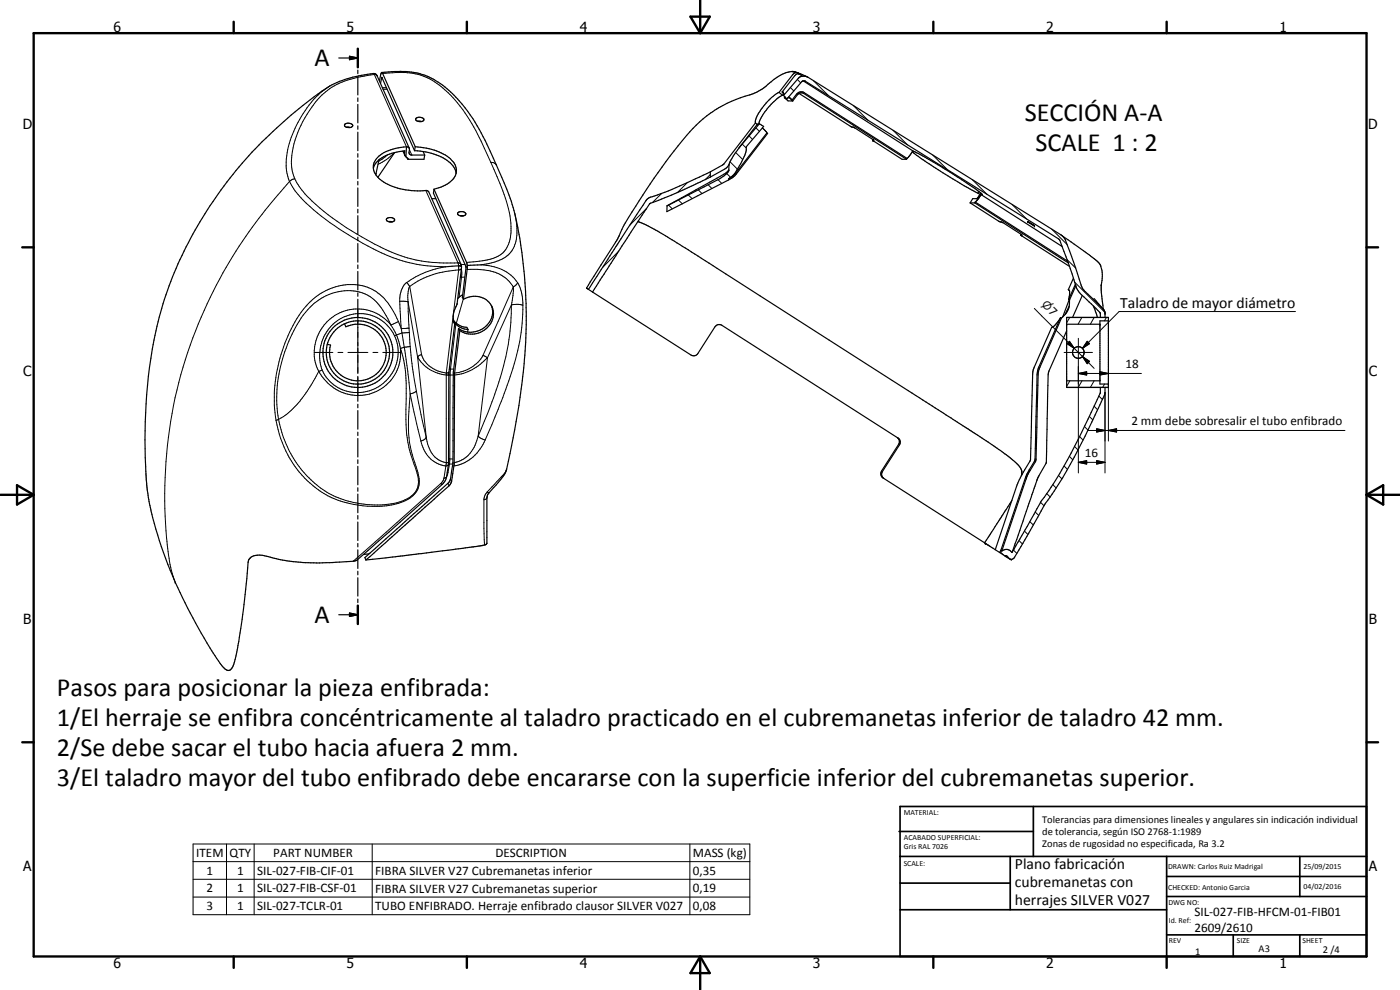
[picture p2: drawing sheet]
<svg xmlns="http://www.w3.org/2000/svg" width="420mm" height="297mm" viewBox="0 0 420 297" stroke-linecap="round" stroke-linejoin="round" font-family="sans-serif">
<g fill="none" stroke="#000" stroke-width=".35">
<path d="M101.7 17.4h5.7M104.9 16.9l2.5 .5-2.5 .5zM107.4 14.6v5.6M103.5 37.3a1.56 1.56 0 0 1 2.4 .5 1.57 1.57 0 0 1-2.5-.3zM104 38.2l1.1 .1M107.4 21v1.1M107.4 23v5.5M107.4 29.4v1M107.4 31.3v5.6M107.4 37.8v1M107.4 39.7v5.5M114.5 21.8l-.6 2.5"/>
<path d="M114.5 21.8l.3 .3 9.8 21.9M114.5 21.8l3-.3a21.2 21.2 0 0 1 19.3 7.7 58.4 58.4 0 0 1 11.3 18.3l2.5 5.7a71.2 71.2 0 0 1 6.1 23.6 169.4 169.4 0 0 1-3.2 56.9l-1.7 7.9-1.5 2.3-4 4.7-.2 .7v13.7a5 5 0 0 1-3.4 1l-32.9 4M114.6 23.3l9.8 21.9M114.6 23.2l-.4 1.8M114.6 23.2v.1M114.8 26.3h1.2M124.9 35.5a1.92 1.92 0 0 1 2.3 .2 1.01 1.01 0 0 1-1.6 .7l-.8-.3zM125.4 36.4h1.1M226.7 36.9l-9.5 12.4-4 2.3M226.7 36.9l.5 .4M227.7 37.2l-.4 .1-5.6 7.2M227.9 37.1l1.3 .8-5.2 6.1a13.2 13.2 0 0 1-2.9 7l-1.1 1.6-1.3 1"/>
<path d="M227.9 37.1l-7.2 8.8-1.3 2.1-.6 1.4M227.9 37.1l-.2 .1M228.8 38.4l1.4 1.5M230.2 39.9l.2 .1-9.5 12.3-1.1 1-1.1 .7M230.2 39.9l-9.4 12-2.1 1.7M233.8 27.7l1.1 .9M233.8 27.7l-.3 .2a16.2 16.2 0 0 0-5.4 5.4 5.4 5.4 0 0 0-1.4 3.6M234.8 27.6h.1M234.8 27.6l.4 .5M234.9 28.6a16.4 16.4 0 0 0-7.2 8.6M234.9 27.6l.3 .5M234.9 27.6l.2 .2"/>
<path d="M235.2 28.7l.9 1.1 4.6-5.4 .9-.1 76 47.3 .5 .5 2.5 6.7 2.3 7M235.2 28.1l-.3 .5M235.2 28.1v.6M235.4 29.3l1.1 1h1.4M235.4 29.3l.4 .1M235.6 29.1l-.2 .2M236.5 29.4h.1M236.5 29.3v.1M236.7 29.1l.7 .6zM237.4 29.7l.2 .4M237.6 30.1l1.5-1.9a1.73 1.73 0 0 1 2.3-.4l30.8 19.7M237.6 30.1l.3 .2"/>
<path d="M237.7 21.5h.3M237.9 30.3l1.8-2.2 .5-.2 1 .2 30.9 19.7M238 21.5l1.6 .4M238.8 21.8l1.2 .3M238.8 21.8a5.1 5.1 0 0 0-4.3 .6l-2.7 1.8a16.7 16.7 0 0 1-6.9 4.3 37.4 37.4 0 0 0-20.1 13.7 199.4 199.4 0 0 0-18.2 26.6l-1.5 3.4-9 14.2 .5 .4M238.8 21.8l-.9 .6-4.1 5.3M239.6 22.1l1.1 .6M239.8 28l15.5 10 1.3 .4 5.4 3.5M240 22.1h-.8l-.7 .6-3.7 4.9M240 22.1l2.3 1M241.1 24.3l32.8 21M242 22.9h-1.2l-.9 .3-4.7 5.5"/>
<path d="M242.1 23l76.7 47.7 .9 1.2 5.2 14.7 6.6 6.7M107.4 46.1v1.1M107.4 48v5.6M107.4 54.4v1.1M107.4 56.4v5.5M113.7 47.9l-.9 4.6M118.4 45.8l-5 7.4M120.9 45.3l.6 1.4M121.8 47l.4 .4M121.8 47a1.66 1.66 0 0 1-.3-1.7 11.9 11.9 0 0 0-8.9 3.9l-.6 1.3M122 44.1l.6 .1 .2 .3M122 44.1l-.2 2.9"/>
<path d="M122 44.1a12.8 12.8 0 0 0-9 3.5 4.2 4.2 0 0 0 1.1 6.2 20.2 20.2 0 0 0 14.1 3.4l.5 .4 9.8 22.4M122.2 47.4l.3 .1-.1 .3M122.2 47.4l.2 .4M122.8 44.5v1.3l.4 .6 4.3 .1M122.8 44.5l-9.6-21.7-.5-.6a5 5 0 0 0-3.4 .3l-4.2 .9a22.5 22.5 0 0 0-6.1 2.4 124.6 124.6 0 0 0-50.1 65.3 145.8 145.8 0 0 0-5.1 50.9v1.1a76.6 76.6 0 0 0 5.3 22.7 156.6 156.6 0 0 0 15.4 30.9 10.4 10.4 0 0 0 3.9 4.5 2.37 2.37 0 0 0 1.9-2.4l1-4.4 1.4-8.6 1.8-17a2.76 2.76 0 0 1 3.3-2.3l1 .1a61.8 61.8 0 0 0 23 2.1l4.2-.3 1.1-.3 25.9-23 .7-1.1 .3-.9 .6-4 .1-13.5a121.5 121.5 0 0 1 1.8-28.4M124.4 45.2a15.7 15.7 0 0 1 11.5 4.5l.8 1.4 .2 .9M124.6 44l-.2 1.2M124.6 44a15.9 15.9 0 0 1 11.4 4.5 4.2 4.2 0 0 1-1.3 6.4l-2.3 1.2-2.2 .7M127 45.5l.5 1M127.5 46.5l-.3 1.3h-4.8M129.6 59.6h1.2M130.2 56.8l-.1 1.2 9.8 22-1.1 9.3 .3 .5"/>
<path d="M130.2 56.8l9.8 21.9 .2 .9M213.2 53.1l-8.3 4-9.9 4-17.2 26.5M213.2 51.6v1.5M213.2 51.6a145.2 145.2 0 0 1-18.7 8l-3.4 4.8-14.5 22.4M218.7 54l-18.6 9.5 .1-1.7M218.7 53.6v.4M218.7 51l-.1 .1a8.5 8.5 0 0 1-3.4 2.4l-15 8.3M218.8 49.4l-.9 1.1-4.7 2.6M218.8 49.4l-.1 1.7a6.9 6.9 0 0 1-3.7 3l-14.8 7.7M261.9 42.1l8.8 5.7h1.4M261.9 42.1h.1M262 41.9l.2 .2h-.3"/>
<path d="M262 41.9l-.1 .2M272.2 47.5l-.1 .3M273.8 45.6l2.7 2 6.5 4.3 6.4 3.9 4.1 2.2M273.9 45.3l8.3 4.6 11.6 7.6M273.9 45.3l-1.7 2.2M293.5 58l.6 .3M293.8 57.4l-.3 .6M293.8 57.5l.5 .4M294.3 57.9l-1.1 1.7h-1.3l-.7 1.3M294.3 57.9l.5 .5M294.4 58.4l24.4 15.6M294.4 58.4l.4 .1"/>
<path d="M294.4 58.4l-1.2 1.8M294.5 58.1l-1.3 2.1M294.8 58.4v.1M107.4 62.8v1.1M107.4 64.7v5.6M107.4 71.2v1M107.4 73.1v5.6M107.4 79.5v1.1M116.2 65.4a1.49 1.49 0 0 1 2.2 .7 1.55 1.55 0 0 1-2.5-.3zM117.3 66.5l-.3 .1M117.3 66.5h.4M117.3 66.5h-.7"/>
<path d="M137.4 63.8a1.71 1.71 0 0 1 2.4 .3 1.44 1.44 0 0 1-2.5 0zM138 64.7l1.1 .1M138.4 79.9l-.8-.1-3.9 .3M138.4 79.9h.1M138.5 79.9v.1M140.2 79.6l-1.1 10.2M144.3 79.5l-4.1 .1M191.4 66.5a67.8 67.8 0 0 1 13.4 7.4l89.3 57.1a67.2 67.2 0 0 1 11.9 9l.7 1.4-.1 1.2M291.2 60.9l8.5 5.4 1.4 .5 5.4 3.6M291.2 60.9h1.4M292.6 60.9l28 18M292.7 60.6l27.7 17.8"/>
<path d="M292.7 60.6l-.1 .3M293.2 60.2l-.5 .4M306.4 70.5l14.6 9.4M306.5 70.4l.2 .1h-.3M306.5 70.4l-.1 .1M308.4 66.5l2.1 1.2M308.4 66.5l2.1 1.3M308.4 66.5h.1M310.5 67.7v.1M318.5 70.5l6.7 4.7a18.4 18.4 0 0 1 5.2 4.6 10.3 10.3 0 0 1 .1 5.7l.6 7.3M103.4 97.2l.4 .8a8.5 8.5 0 0 1 12 6 8.5 8.5 0 0 1-8.6 10.2 8.5 8.5 0 0 1-8-10.7l-1-.2M107.4 81.4v5.6"/>
<path d="M107.4 87.9v1M107.4 89.8v5.5M107.4 96.2v1.1M107.4 98.2v5.5M136.1 96.1l.7 .8 1.2 .8 2.1 .5 .4 .6M136.2 96.6l.2 .2a5.1 5.1 0 0 0 4.1 2M136.3 96.7l.1 .4M136.4 97.1l.1 .1M137.6 98.6l.4 .6M137.6 98.6l-1.6 13v23.9a28.8 28.8 0 0 1-.8 8.3l-.6 1.1-25.1 22.4 .3 .7M138 99.2l-1.6 12.7-.1 27.7-.9 5.2-.7 1-24.9 22.2M138.5 80l-1.3 11.1a7.3 7.3 0 0 0-.8 6"/>
<path d="M138.8 88.4l-1.4 1.2M139.1 89.8a5.7 5.7 0 0 1 6-.3 5.7 5.7 0 0 1 3 5.2 6.6 6.6 0 0 1-10.1 4.5M140.5 98.8l-.1 .8M147.5 91.7a6.4 6.4 0 0 1-7.9 7.8l-2-.9M176.6 86.8l1.2 .8M177.8 87.6l29.6 19a1.49 1.49 0 0 0 2.1-.6l5.1-8 .6-.5h1.2l53.1 33.9M318.3 95.3l-6.9 16-.8 26.8-2.6 4.4-7.6 22.6M318.3 95.3l-.3 .5a5.6 5.6 0 0 1-2.4 2.4l-5.6 13.3-.8 26.6-2.7 4.7-1.2 2.7-6.6 19.4M318.3 95.3l.2 .2M318.5 95.5l-6.8 15.8-.8 26.7-1.8 3.2M320.1 97.3h10M320.1 95.2h12.5v21h-12.5z"/>
<path d="M320.1 99.3l-5.4 12.5-.7 26.9-2.6 4.9-7.7 22.2M320.6 86.9l.4 .5-.3 2.5M320.6 86.9l.1 .1M320.7 89.9l.3 .1M320.8 91.9l-1 2.3M320.9 89.9l-2 5.2M321 90a5.5 5.5 0 0 1-1.3 4.3l-1.2 1.2M322.1 83.5l-1.5 3.4M322.7 85.3l-2 4.6M322.9 85.8l.2 .7 1.2 1.6 5.8 5.7 .1 1.4M322.9 85.8l-1.9 4.2M324.8 88.6l-2.9 6.6"/>
<path d="M328.1 91.8l1.2 3.4M328.4 89.6l2.7 3.1M331.1 92.7l.4 .8M331.5 93.5l.1 1.7M331.5 93.5l.1 .6M332.6 96.3h-2.5v18.9h2.5M107.4 104.6v1M107.4 106.5v5.6M107.4 112.9v1.1M107.4 114.9v5.5M320.1 114.3h10M330.2 116.2v1.7a208.9 208.9 0 0 1-16.1 30.3 60.5 60.5 0 0 0-5.8 9.8l-4.6 7.8"/>
<path d="M331.6 116.2v1.8a236.3 236.3 0 0 1-15.2 29.3l-2.8 4-9.2 16.1-.8 .5M107.4 121.3v1M107.4 123.2v5.6M107.4 129.7v1M107.4 131.6v5.5M107.4 138v1.1M107.4 139.9v5.6M269.3 131.3l.2 .1M269.5 131.4a1.46 1.46 0 0 1 .2 1.9l-5.1 8a1.54 1.54 0 0 0 .6 2.3M269.5 131.4a1.46 1.46 0 0 1 .4 2.1l-5.1 8a1.5 1.5 0 0 0 .4 2.1M107.4 146.3v1.1M107.4 148.3v5.5"/>
<path d="M107.4 154.7v1M107.4 156.6v5.6M265.2 143.6l30.3 19.3M303.7 150.2l-8.2 12.7M309.1 141.2l-1 1.9-7.5 22.3M309.1 141.2h.1M107.4 163.1v1M107.4 165v5.6M107.4 171.4v1.1M107.4 173.4v5.5M107.4 179.7v1.1M110.8 166.2l-1.7 .2"/>
<path d="M295.5 162.9l.3 .2M295.7 163.1h.1M295.8 163.1h.1M295.9 163.1l2.8 1.8M298.7 164.9l1.3 .9M300 165.8l1.5 1M300.4 165.1l.2 .3M300.4 165.1l-.4 .7M300.6 165.4a2 2 0 0 1 3.1 .4M301.5 166.8h.6l1 1 .5 .1M301.5 166.8l.8 .5M302.3 167.3l1.2 .7 .1-.1"/>
<path d="M302.4 167.1l-.1 .2M101.7 184.4h5.7M104.9 183.9l2.5 .5-2.5 .6zM107.4 181.7v5.5"/>
<circle cx="107.4" cy="105.7" r="9.5"/>
<circle cx="107.4" cy="105.8" r="10.5"/>
<circle cx="323.6" cy="105.8" r="1.75"/>
</g>
<g fill="none" stroke="#000" stroke-width=".3">
<path d="M99 25.8a31.1 31.1 0 0 0-12.2 17.3 16 16 0 0 0 .1 11.3M112 22.1l.3 .3M112.3 22.4l9.7 21.7M112.3 22.4h.5l.4 .4M112.3 22.4l-1 .1a25.7 25.7 0 0 0-13.6 5.1 31.3 31.3 0 0 0-10.3 21.4l.3 2.3 .8 2.3M114.5 23.3h.1M114.8 22.1l2-.2a19.6 19.6 0 0 1 15 3.6 46.2 46.2 0 0 1 13.6 19l1.9 4.2M115 26.8h1.2M226.9 38.4l1 1M235.5 29l.7 .7M237.2 26.2l1 1.1M239.3 23.8l1 1.1"/>
<path d="M244.2 24.3l4.4 4.3M256.1 31.7l4.4 4.4M268 39.1l4.4 4.4M86.9 54.4a26.5 26.5 0 0 0 7.2 8.5 85.3 85.3 0 0 0 26.7 15.4 39.4 39.4 0 0 0 9.6 1.6l3.3 .2a27.9 27.9 0 0 0-11.6 4.7M86.9 54.4a138 138 0 0 0-36.3 112.1l.1 1a30.3 30.3 0 0 0 1.9 7.3M88.5 53.6a23.2 23.2 0 0 0 5.1 6.7 86.9 86.9 0 0 0 18.9 13 43.1 43.1 0 0 0 20.5 5.6h4.4M88.5 53.6l-.9 .3-.7 .5M112.6 52.1h.2M116.2 46.5l-2.5 1.9M118.3 45.8a14.3 14.3 0 0 1-4.9 3.5M121.2 45.3l.2 .4M122.9 45l.7 1.5"/>
<path d="M127.8 57.1l9.6 21.8M147.3 48.7l3.6 8.6a26 26 0 0 1 2 15 7.6 7.6 0 0 1-6.6 5.7l-6.3 .7M147.3 48.7l1.1 .2 .6 .7M198.5 58.1l-2.7 2.6M206.3 54.8l-2.9 2.9M206.6 58.5l1.1 1.1M209.6 57l1.1 1.1M212.5 55.4l1.1 1.2M213.2 52.4l-1.5 1.5M215.5 53.9l1.1 1.1M218.1 52.1l1.2 1.1M219.1 48.6l2.2 2.2"/>
<path d="M220.8 45.8l2.1 2.1M222.7 43.2l1.3 1.2M224.8 40.8l1 1M279.9 46.5l4.4 4.4M291.8 53.9l4.4 4.4M137.4 78.9l.9 .4M137.4 78.9l.3 2.1M138.3 79.4h1.3M154.5 64.1a14.1 14.1 0 0 1-.8 10.9 11 11 0 0 1-8.3 4.3l-1.1 .2a13.6 13.6 0 0 1 11.1 5.3M185.6 75.4l-4.7 4.8M194 62.6l-5 5M200.6 61.6l1.1 1.1"/>
<path d="M203.6 60l1.2 1.1M303.7 61.3l4.4 4.4M315.6 68.7l4.7 4.7M320.2 77.9l2.6 2.5M107.4 92.8v5.5M107.4 99.7v1.6M117.3 97.5a17.8 17.8 0 0 0-6.6-8.7 15 15 0 0 0-18.3 4.1 43 43 0 0 0-8.8 33M117.3 97.5l1.7 3M117.3 97.5a13 13 0 0 0-15.5-3.5 13 13 0 0 0-7.3 14.1l1.2 3.3M119.6 96.5a17.7 17.7 0 0 0-8.9-10.1 13.4 13.4 0 0 0-6.5-1 19.9 19.9 0 0 0-15.7 11.2 46.5 46.5 0 0 0-5.7 29.5M119.6 96.5l.8 2.1M119.6 96.5l-2.3 1"/>
<path d="M120 90.4l.4 8.2M120 90.4l2.5 .2M120.4 98.6l.9 5.6M122.1 84.8a6.8 6.8 0 0 0-2.1 5.6M122.1 84.8l.9 1.1M122.5 90.6l.3 7.9M122.5 90.6l2.8 16.6M122.8 98.5l.3 5.4M122.8 98.5l-2.4 .1M122.8 99.8l-2.2 .1-1.6 .6M123 85.9l-.2 .2a9 9 0 0 0-.3 4.5M123 85.9l3.5 20.5"/>
<path d="M136.8 97.3l-1.7 14.8-.2 27.1M137.7 81l-3.8 30.9M137.7 81a27 27 0 0 0-14.7 4.9M138.2 83.2h.3M138.5 80.5v2.7M138.5 80.7l-.8 .3M138.5 83.2l-.7 6M139.1 89.7l-2.2 7.3M139.5 83.1l-1 .1M140.2 80.9a16.6 16.6 0 0 1 11.4 2.4l1 .9 1.4 1.9M153.5 91.5l2-.2 1.4 .3M153.5 91.5a68.5 68.5 0 0 1-1.5 14.3 126.3 126.3 0 0 1-8.5 25.1"/>
<path d="M153.5 91.5l-7.2 15.9M154 86.1v2.6l-.5 2.8M154 86.1l-9.1 20.5M155.4 84.8l-1.4 1.3M155.4 84.8a12.7 12.7 0 0 1 1.5 5.9 65.7 65.7 0 0 1-5.1 26.1l-6.2 15.2M310.4 92.5l18 18M321 95.2l-.9 1.7M322.5 84.6l9 9.1M324.7 95.2l-1.2 2.1M328.4 95.2l-1.2 2.1M332.1 95.2l-.6 1.1M388.8 93.5h-52.9l-11 11"/>
<path d="M94.4 105.7h5.5M95.7 111.4a36.8 36.8 0 0 1-10.6 13.6l-1.5 .9M96.7 111l-1 .4M101.4 105.7h1.5M104.4 105.7h6M107.4 102.7v6.1M107.4 110.3v1.5M107.4 113.3v5.4M111.9 105.7h1.5M114.9 105.7h5.5M118.4 100.8a12 12 0 0 1-5.3 15.5 12 12 0 0 1-15.9-4.2l-.5-1.1M118.4 100.8a11.8 11.8 0 0 0-12.9-6.4 11.8 11.8 0 0 0-9.5 10.9 11.3 11.3 0 0 0 .7 5.7"/>
<path d="M119 100.5l1.2 4.1M119 100.5l-.6 .3M120.2 104.6l.8 2.9 .7 3.7a99.2 99.2 0 0 1 .1 14.7l.4 5.4a34 34 0 0 0 2.5 9.3l.3 .7a6.2 6.2 0 0 1-1.5 7.5l-.3 .2a17.5 17.5 0 0 1-10.8 2.5 33.7 33.7 0 0 1-8.7-1.3 29.6 29.6 0 0 1-17.1-15.4 35.3 35.3 0 0 1-3-8.9M120.2 104.6a12.7 12.7 0 0 1-2.4 8.9 13 13 0 0 1-12.4 5 12.2 12.2 0 0 1-5.6-2.4l-2.5-2.3-1.6-2.4M121.3 104.2l1.8 14M121.3 104.2l-1.1 .4M123.1 118.2l3.2 14.1M123.1 103.9l-1.8 .3M123.1 103.9l.6 6 1.3 7.4M123.1 118.2l-.1 1.3a41.9 41.9 0 0 0 1.5 19.3l.8 2.4a6.7 6.7 0 0 1-.7 6.8l-.2 .3a11.1 11.1 0 0 1-6.2 3.1 29.2 29.2 0 0 1-24.2-5.6 30.4 30.4 0 0 1-8.8-11.7l-1.4-3.9-1-4.1M125 117.3l-.7 .5-1.2 .4M125 117.3l2.9 13.9"/>
<path d="M125.3 107.2h.1M125.3 107.2l2.6 24M125.4 107.2a10.9 10.9 0 0 0 8.5 5.3h2.1M126.5 106.4a8.3 8.3 0 0 0 7.4 5.5M126.5 106.4l-.7 .3-.5 .5M133.9 111.9l-.1 27.9M134.7 111.6l-.8 .3M136.2 110.7l-1.4 .1M144.9 106.6a10.9 10.9 0 0 1-8.5 5.3M144.9 106.6l1.4 .8M146.3 107.4a16.4 16.4 0 0 1-9.9 5.1M146.3 107.4l-2.8 23.5"/>
<path d="M319.4 105.7h8.5M321 102.4l1.4 2.1-2.2-1.4zM321.1 114.3l-1 1.6M323.6 112.1l2.5-.6v1zM323.6 101.5v40.4M323.6 112.1h18.9M324.7 114.3l-1.1 1.9M324.9 107l2.1 1.4-.7 .7zM326.3 102.4l.7 .7-2.1 1.4zM328.4 114.3l-1.2 1.9M329.8 118.8l1.1 1.1M330.1 111.5l2.5 .6-2.5 .4z"/>
<path d="M331.5 115.2l-.6 1M331.6 117.8v24.1M332.6 115.2v17.1M83.6 125.9l-.8 .2M126.3 132.3a9 9 0 0 0 7.5 7.5M127.9 131.2a8.4 8.4 0 0 0 4.2 7l1.5 .6h1M127.9 131.2l-.5 .7-1.1 .4M133.8 139.8l-.5 3.6M134.6 139.4l-.8 .4M134.6 138.8h.1M134.7 137.7h1.2M134.9 139.2l-.3 .1"/>
<path d="M134.9 139.2h1M134.9 139.2l-.5 2.6M143.5 130.9l.9 .7 1.2 .4M143.5 130.9a9.4 9.4 0 0 1-6.1 7.7l-1.1 .2M145.6 132a12.5 12.5 0 0 1-9.4 7.8M319.4 139.8l1 1M320.9 136.9l1.1 1.1M322.5 134l1 1M323.6 138.7l2.5-.5v1zM323.6 138.7h8M324 131l1 1M325.4 128l1.1 1"/>
<path d="M326.6 129.2h77M326.9 125l1.1 1M328.4 121.9l1 1M329.1 128.7l2.5 .5-2.5 .4zM329.1 138.2l2.5 .5-2.5 .5zM332.6 129.2l2.5-.5v.9zM132.3 145.1l.4 .2M132.3 145.1l-26.3 23.3M133.3 143.4l-.3 .7-.7 1M134 143.2l-.7 .2M134 143.1v.1M134.4 145l.3 .8"/>
<path d="M134.4 141.8l-.2 .1M134.4 141.8l-.4 1.3M135.2 143.7l.3 .7M146.1 149.3l-.2 .4-.7 .2M146.2 147.6l-.6 .9-.4 1.1 .2 13.9M146.2 147.6l.6 .2M152 140.8l-.2 .8-.9 1-4.7 5M307.5 159.3l1 1.1M309.1 156.5l1 1M310.7 153.6l1 1M312.3 150.7l1 1.1M314.1 148.1l1.1 1"/>
<path d="M316 145.4l1 1M317.7 142.7l1 1M300.1 165.5l1 1M304.1 165l1.1 1M305.8 162.2l1.1 1M57.9 253.2h167.1v21.2h-167.1zM57.9 258.5h167.1M68 253.2v21.2M76.3 253.2v21.2M111.7 253.2v21.2M207 253.2v21.2M57.9 263.8h167.1"/>
<path d="M57.9 269.2h167.1"/>
</g>
<g fill="#000">
<circle cx="227.3" cy="37.3" r=".18"/>
<circle cx="239.6" cy="22.1" r=".18"/>
<circle cx="261.9" cy="42.1" r=".18"/>
<circle cx="262.2" cy="42.1" r=".18"/>
<circle cx="137.6" cy="79.8" r=".18"/>
<circle cx="306.7" cy="70.5" r=".18"/>
<circle cx="308.4" cy="66.5" r=".18"/>
<circle cx="310.5" cy="67.8" r=".18"/>
<circle cx="136.5" cy="97.2" r=".18"/>
<circle cx="320.1" cy="97.3" r=".18"/>
<circle cx="330.1" cy="97.3" r=".18"/>
<circle cx="331.6" cy="94.1" r=".18"/>
<circle cx="332.6" cy="115.2" r=".18"/>
<circle cx="308" cy="143.4" r=".18"/>
<circle cx="52.6" cy="174.8" r=".18"/>
<circle cx="295.7" cy="163.1" r=".18"/>
</g>
<g fill="none" stroke="#000" stroke-width=".71">
<path d="M10.1 9.9h400v277.1h-400zM70.1 6.5v3.4M107.4 14.6v5.6M140.1 6.5v3.4M207.2 5h5.8l-2.9 4.9zM210.1 0v9.9M280.1 6.5v3.4M350.1 6.5v3.4M6.7 74.2h3.4M410.1 74.2h3.5M.1 148.5h10M5.1 145.6l5 2.9-5 2.9z"/>
<path d="M410.1 148.5h10M410.1 148.5l5-2.9v5.8zM107.4 181.7v5.5M6.7 222.7h3.4M410.1 222.7h3.5M70.1 287v3.4M140.1 287v3.4M210.1 287v10M210.1 287l2.9 5h-5.8zM280.1 287v3.4M350.1 287v3.4"/>
</g>
<g fill="none" stroke="#000" stroke-width=".51">
<path d="M269.8 249.5h40.3M270.1 242h140v45h-140zM270.1 257h140M303.2 257v16M310.1 242v15M350.1 257v30M390.1 257v12M270.1 265h33.1M270.1 273h80M350.1 269h60M350.1 263h60M350.1 280.5h60"/>
<path d="M370.1 280.5v6.5M390.1 280.5v6.5"/>
</g>
<path d="M104.9 16.9l2.5 .5-2.5 .5zM321 102.4l1.4 2.1-2.2-1.4zM323.6 112.1l2.5-.6v1zM326.3 102.4l.7 .7-2.1 1.4zM324.9 107l2.1 1.4-.7 .7zM330.1 111.5l2.5 .6-2.5 .4zM323.6 138.7l2.5-.5v1zM329.1 128.7l2.5 .5-2.5 .4zM329.1 138.2l2.5 .5-2.5 .5zM332.6 129.2l2.5-.5v.9zM104.9 183.9l2.5 .5-2.5 .6z" fill="#000"/>
<g font-size="7.9">
<text x="94.3" y="19.9">A</text>
<text x="307.5" y="36.4">SECCIÓN A-A</text>
<text x="310.8" y="45.4">SCALE 1 : 2</text>
<text x="94.3" y="187">A</text>
<text x="17.1" y="209">Pasos para posicionar la pieza enfibrada:</text>
<text x="17.1" y="217.9">1/El herraje se enfibra concéntricamente al taladro practicado en el cubremanetas inferior de taladro 42 mm.</text>
<text x="17.1" y="226.9">2/Se debe sacar el tubo hacia afuera 2 mm.</text>
<text x="17.1" y="235.9">3/El taladro mayor del tubo enfibrado debe encararse con la superficie inferior del cubremanetas superior.</text>
</g>
<g font-size="4.7">
<text x="336.2" y="92.4">Taladro de mayor diámetro</text>
<text x="304.6" y="260.8">Plano fabricación</text>
<text x="304.6" y="266.2">cubremanetas con</text>
<text x="304.6" y="271.6">herrajes SILVER V027</text>
</g>
<g font-size="4.2">
<text x="34" y="9.6">6</text>
<text x="104" y="9.6">5</text>
<text x="174" y="9.6">4</text>
<text x="244" y="9.6">3</text>
<text x="314" y="9.6">2</text>
<text x="384" y="9.6">1</text>
<text x="6.8" y="38.7">D</text>
<text x="410.6" y="38.7">D</text>
<text x="7" y="112.9">C</text>
<text x="410.8" y="112.9">C</text>
<text x="7" y="187.1">B</text>
<text x="410.8" y="187.1">B</text>
<text x="7" y="261.4">A</text>
<text x="410.8" y="261.4">A</text>
<text x="34" y="290.4">6</text>
<text x="104" y="290.4">5</text>
<text x="174" y="290.4">4</text>
<text x="244" y="290.4">3</text>
<text x="314" y="290.4">2</text>
<text x="384" y="290.4">1</text>
</g>
<g font-size="3.9">
<text x="314.4" y="93.6" transform="rotate(45 314.4 93.6)">7</text>
<text x="337.8" y="110.5">18</text>
<text x="339.5" y="127.6">2 mm debe sobresalir el tubo enfibrado</text>
<text x="325.6" y="137.2">16</text>
<text x="58.9" y="257.1">ITEM</text>
<text x="68.9" y="257.1">QTY</text>
<text x="82" y="257.1">PART NUMBER</text>
<text x="148.7" y="257.1">DESCRIPTION</text>
<text x="208" y="257.2">MASS (kg)</text>
<text x="62" y="262.4">1</text>
<text x="71.2" y="262.4">1</text>
<text x="77.2" y="262.5">SIL-027-FIB-CIF-01</text>
<text x="112.6" y="262.6">FIBRA SILVER V27 Cubremanetas inferior</text>
<text x="208" y="262.5">0,35</text>
<text x="62" y="267.8">2</text>
<text x="71.2" y="267.8">1</text>
<text x="77.2" y="267.8">SIL-027-FIB-CSF-01</text>
<text x="112.6" y="267.8">FIBRA SILVER V27 Cubremanetas superior</text>
<text x="208" y="267.8">0,19</text>
<text x="62" y="273.1">3</text>
<text x="71.2" y="273.1">1</text>
<text x="77.2" y="273.1">SIL-027-TCLR-01</text>
<text x="112.6" y="273.2">TUBO ENFIBRADO. Herraje enfibrado clausor SILVER V027</text>
<text x="208" y="273.1">0,08</text>
<text x="358.5" y="275">SIL-027-FIB-HFCM-01-FIB01</text>
<text x="358.5" y="279.7">2609/2610</text>
</g>
<text font-size="3.3" x="312.5" y="91.6" transform="rotate(45 312.5 91.6)">⌀</text>
<g font-size="3.1">
<text x="312.7" y="246.8">Tolerancias para dimensiones lineales y angulares sin indicación individual</text>
<text x="312.7" y="250.4">de tolerancia, según ISO 2768-1:1989</text>
<text x="312.7" y="254">Zonas de rugosidad no especificada, Ra 3.2</text>
<text x="358.7" y="286.5">1</text>
<text x="377.7" y="285.6">A3</text>
<text x="397" y="285.9">2 /4</text>
</g>
<g font-size="2.4">
<text x="271.2" y="244.4">MATERIAL:</text>
<text x="271.3" y="252">ACABADO SUPERFICIAL:</text>
<text x="271.3" y="254.6">Gris RAL 7026</text>
<text x="271.2" y="259.7">SCALE:</text>
<text x="350.6" y="260.8">DRAWN: Carlos Ruiz Madrigal</text>
<text x="391.2" y="260.6">25/09/2015</text>
<text x="350.6" y="267">CHECKED: Antonio Garcia</text>
<text x="391.2" y="266.7">04/02/2016</text>
<text x="350.6" y="271.4">DWG NO:</text>
<text x="350.8" y="276.9">Id. Ref:</text>
<text x="350.8" y="282.8">REV</text>
<text x="371.2" y="282.9">SIZE</text>
<text x="390.9" y="282.9">SHEET</text>
</g>
</svg>
